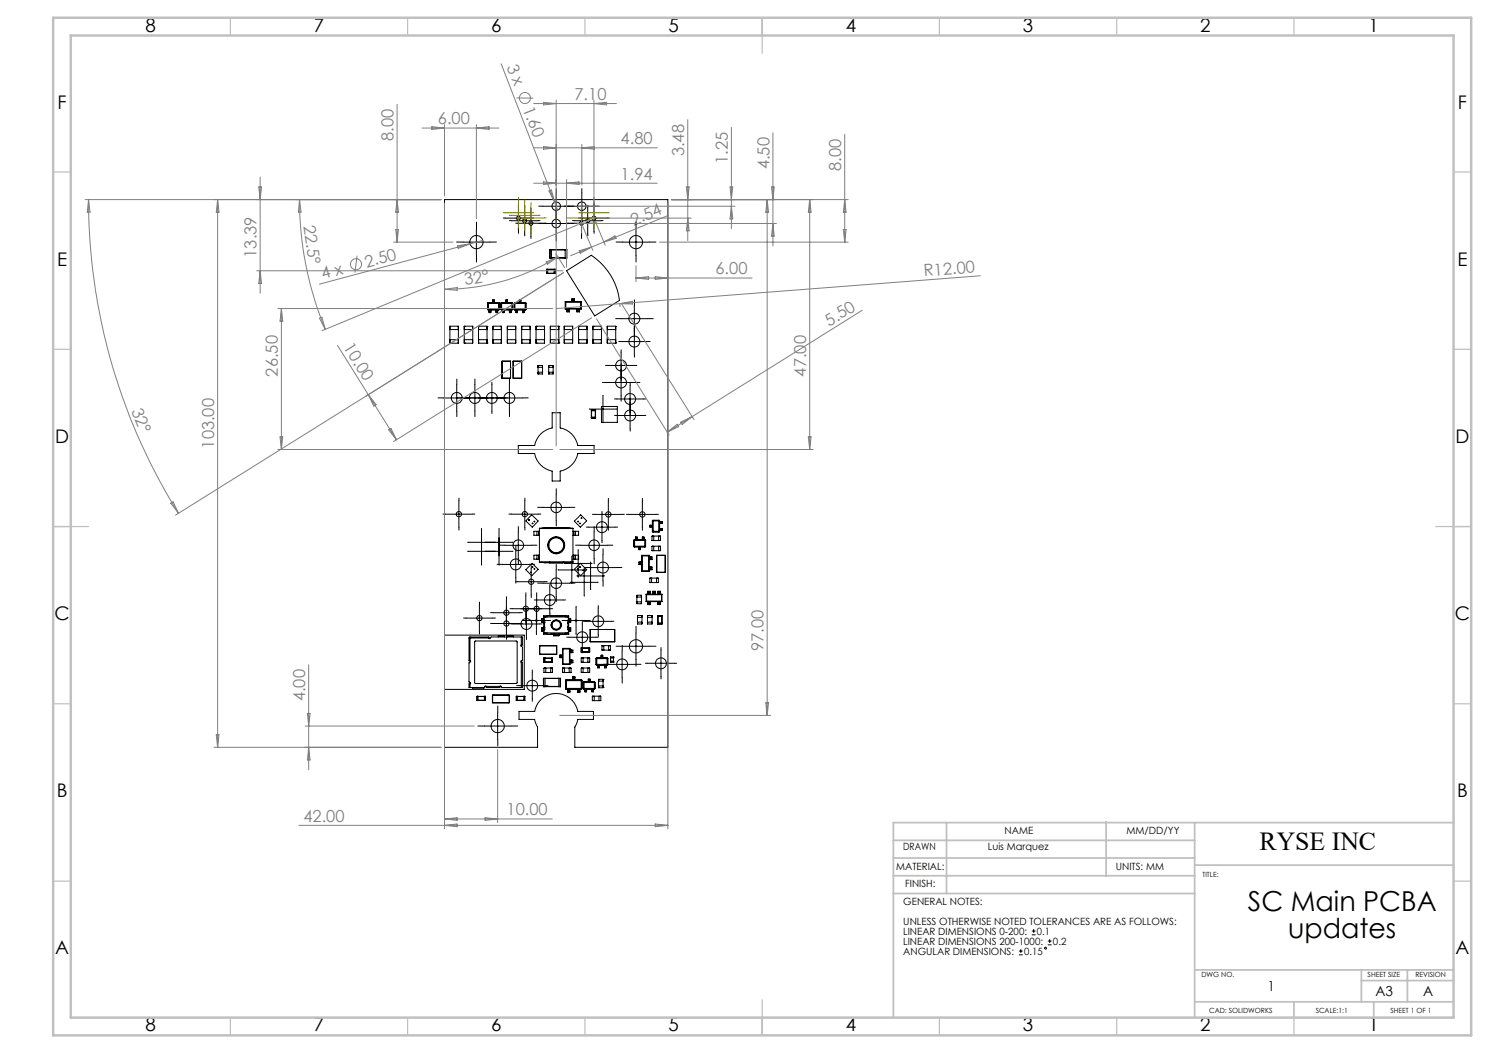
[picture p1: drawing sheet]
<svg xmlns="http://www.w3.org/2000/svg" width="420mm" height="297mm" viewBox="0 0 420 297" stroke-linecap="round" stroke-linejoin="round" font-family="sans-serif">
<g fill="none" stroke="#000" stroke-width=".28">
<path d="M125.4 56.3h63v154.5h-26.3v-5.7l.9-2.2h4.4v-2.2h-4.4a6.2 6.2 0 0 0-6.1-5.1 6.2 6.2 0 0 0-6.1 5.1h-4.4v2.2h4.4l.8 2.2v5.7h-26.2zM146.2 57.8v7.5M148 58.5v7.5M149.8 59.2v7.5M153.1 58.2h14.8M156.9 54.4v12.4M164 59.2v7.5M164.1 54.4v7.5M165.8 58.5v7.5M167.5 57.8v7.5M130.6 68.3h7.5M134.4 64.6v7.4"/>
<path d="M142.5 61.5h7.5M144.3 62.3h7.4M146 63h7.5M153.1 63h7.6M154.2 76h.1M154.2 77.1h.1M154.2 76v1.1M154.2 75.9v.1M154.2 77.1h2.4M154.2 76h2.4M154.2 75.9h2.4M154.5 77.1h.1"/>
<path d="M154.5 75.9v1.2M154.5 77.1h1.8M155.1 70.5h.1M155.1 72.7h.1M155.1 72.7l.1 .1M155.1 70.5v2.2M155.2 70.4l-.1 .1M155.2 70.4v.1M155.2 72.7v.1M155.2 72.8h4.7M155.2 72.7h4.6M155.2 70.5v2.2"/>
<path d="M155.2 70.5h4.6M155.2 70.4h4.7M155.5 70.4v2.4M156.3 77.1h.1M156.3 75.9v1.2M156.6 76h.1M156.6 77.1h.1M156.6 75.9v.1M156.6 76v1.1M159.4 70.4v2.4M159.8 76.4l7-4.4a18 18 0 0 1 7.9 12.7l-7 4.4zM159.8 72.7l.1 .1"/>
<path d="M159.8 70.5v2.2M159.9 70.4l-.1 .1M159.9 70.4v2.4M160.3 63h7.5M162 62.3h7.5M163.8 61.5h7.5M175.6 68.3h7.5M179.4 64.6v7.4M126.9 95.8h2.4v1h-2.4zM126.9 92h2.4v1h-2.4zM126.9 92.1v4.6M129.3 92.1v4.6"/>
<path d="M131 92.1h.1M131 96.7h.1M131 95.8h2.3M131 92h2.3v4.8h-2.3zM131 93h2.3M133.3 96.7h.1M133.3 92.1h.1M135 92.1v4.6M137.4 96.7h.1M137.4 92.1h.1M137.4 93h-2.4v-1h2.4v4.8h-2.4v-1h2.4M137.5 87.2l.2 .2"/>
<path d="M137.5 85.5v1.7M137.5 85.5l.1 .1M137.6 85.6h.1M137.6 87.2h.1M137.6 87.2l.1 .1M137.6 87.2h-.1M137.7 85.4l-.2 .1M137.7 87.4h3M137.7 85.4h3M137.7 85.4h.1M137.7 85.4v.2M137.7 85.4l-.1 .2"/>
<path d="M137.7 87.2v.1M137.7 87.2h3M137.7 85.6v1.6M137.7 87.3h3M137.7 85.6h3M137.7 87.3v.1M138 87.4v.4M138 87.9v.1M138 87.8v.1M138 88v.2l.4-.2M138 87.8h.4M138 87.9h.4"/>
<path d="M138 88h.4M138.4 87.4v.4M138.4 87.9v.1M138.4 87.8v.1M139 84.9v.4M139 84.7v.2M139 84.7h.4M139 84.9h.1M139 85.3v.1M139 84.9h.4M139 85.3h.4M139 96.7h.1"/>
<path d="M139 92.1h.1M139.1 93h2.3v-1h-2.3v4.8h2.3v-1h-2.3M139.4 84.9v.4M139.4 84.7v.2M139.4 84.9h.1M139.4 85.3v.1M139.9 87.4v.4M139.9 87.9v.1M139.9 87.8h.5M139.9 87.9h.5M139.9 88h.5M139.9 88v.2l.5-.2"/>
<path d="M139.9 87.8v.1M140.4 87.4v.4M140.4 87.9v.1M140.4 87.8v.1M140.7 87.2v.1M140.7 87.2h.1M140.7 85.6h.1M140.7 85.4v.2M140.7 85.4l.1 .2M140.7 85.6v1.6M140.7 87.3v.1M140.7 85.4l.1 .1"/>
<path d="M140.7 85.4h.1M140.8 87.2l-.1 .1M140.8 87.2h.1M140.8 87.2l-.1 .2M140.8 85.5v1.7M140.8 85.5v.1M141.3 87.2l.1 .2M141.3 85.5v1.7M141.3 85.5v.1M141.3 85.6h.2M141.3 87.2h.2M141.3 87.2l.2 .1"/>
<path d="M141.3 87.2h.1M141.4 92.1v4.6M141.4 85.4l-.1 .1M141.4 87.4h3M141.4 85.4h3M141.4 85.4h.1M141.5 85.4v.2M141.5 85.4l-.2 .2M141.5 87.2v.1M141.5 87.2h2.9M141.5 87.3h2.9M141.5 85.6h2.9"/>
<path d="M141.5 85.6v1.6M141.5 87.3l-.1 .1M141.7 87.4v.4M141.7 87.9v.1M141.7 87.8h.5M141.7 87.9h.5M141.7 88h.5M141.7 88v.2l.5-.2M141.7 87.8v.1M142.2 87.4v.4M142.2 87.9v.1M142.2 87.8v.1"/>
<path d="M142.7 84.9v.4M142.7 84.7v.2M142.7 84.7h.5M142.7 84.9h.5M142.7 85.3h.5M142.7 84.9h.1M142.7 85.3v.1M143.1 92.1v4.6M143.2 84.9v.4M143.2 84.7v.2M143.2 84.9h.1M143.2 85.3v.1"/>
<path d="M143.7 87.4v.4M143.7 87.9v.1M143.7 87.8v.1M143.7 88v.2l.4-.2M143.7 87.8h.4M143.7 87.9h.4M143.7 88h.4M144.1 87.4v.4M144.1 87.9v.1M144.1 87.8v.1M144.4 87.2v.1M144.4 87.2h.1"/>
<path d="M144.4 85.6h.1M144.4 85.4v.2M144.4 85.4l.1 .2M144.4 85.6v1.6M144.4 87.3v.1M144.4 85.4l.2 .1M144.4 85.4h.1M144.5 87.2l-.1 .1M144.5 85.6v1.6M144.5 87.2h.1M144.6 87.2l-.2 .2M144.6 85.5l-.1 .1"/>
<path d="M144.6 85.5v1.7M145 87.2l.2 .2M145 85.5l.1 .1M145 85.5v1.7M145.1 85.6h.1M145.1 87.2h.1M145.1 87.2l.1 .1M145.1 85.6v1.6M145.1 87.2h-.1M145.2 85.4l-.2 .1M145.2 87.4h3M145.2 85.4h3"/>
<path d="M145.2 85.4h.1M145.2 85.4v.2M145.2 85.4l-.1 .2M145.2 87.2v.1M145.2 87.2h2.9M145.2 87.3h2.9M145.2 85.6h2.9M145.2 85.6v1.6M145.2 87.3v.1M145.5 93h-2.4v-1h2.4v4.8h-2.4v-1h2.4M145.5 96.7h.1M145.5 92.1h.1"/>
<path d="M145.5 87.4v.4M145.5 87.9v.1M145.5 87.8v.1M145.5 88v.2l.4-.2M145.5 87.8h.4M145.5 87.9h.4M145.5 88h.4M145.9 87.4v.4M145.9 87.9v.1M145.9 87.8v.1M146.5 84.9v.4M146.5 84.7v.2"/>
<path d="M146.5 84.9h.4M146.5 84.7h.4M146.5 85.3h.4M146.5 84.9h.1M146.5 85.3v.1M146.9 84.9v.4M146.9 84.7v.2M146.9 84.9h.1M146.9 85.3v.1M147.1 96.7h.1M147.1 92.1h.1M147.2 93h2.3v-1h-2.3v4.8h2.3v-1h-2.3"/>
<path d="M147.4 87.4v.4M147.4 87.9v.1M147.4 87.8h.5M147.4 87.9h.5M147.4 88h.5M147.4 88v.2l.5-.2M147.4 87.8v.1M147.9 87.4v.4M147.9 87.9v.1M147.9 87.8v.1M148.1 87.2h.2M148.1 85.6h.2"/>
<path d="M148.1 87.2v.1M148.1 85.4v.2M148.1 85.4l.2 .2M148.1 85.6v1.6M148.1 87.3l.1 .1M148.2 85.4l.1 .1M148.2 85.4h-.1M148.3 87.2l-.2 .1M148.3 85.6v1.6M148.3 87.2h.1M148.3 87.2l-.1 .2M148.3 85.5v.1"/>
<path d="M148.3 85.5v1.7M149.5 92.1v4.6M151.2 96.7h.1M151.2 92.1h.1M151.2 95.8h2.4M151.2 92h2.4v4.8h-2.4zM151.2 93h2.4M153.6 96.7h.1M153.6 92.1h.1M155.3 92.1v4.6M157.6 92.1h.1M157.6 96.7h.1"/>
<path d="M157.6 93h-2.3v-1h2.3v4.8h-2.3v-1h2.3M159.1 96.7h.1M159.1 92.1h.1M159.2 93h2.3v-1h-2.3v4.8h2.3v-1h-2.3M159.4 85.1v2.1M159.4 85.1l.2 .1M159.4 87.2h4.5M159.4 85.1h4.5M159.6 85.2v1.8M159.6 87l-.2 .2M159.6 87h4.2M159.6 85.2h4.2"/>
<path d="M159.9 87.2v.4M159.9 87.6v.1M159.9 87.7v.3h.7v-.3M159.9 87.2h.7M159.9 87.6h.7M159.9 87.7h.7M159.9 87.2h.1M160.6 87.2v.4M160.6 87.6v.1M160.6 87.2h.1M161.3 84.7v.3M161.3 84.6v.1"/>
<path d="M161.3 84.6v-.4h.7v.4M161.3 85v.1M161.3 85h.7M161.3 84.7h.7M161.3 84.6h.7M161.5 92.1v4.6M162 84.7v.3M162 84.6v.1M162 85v.1M162.7 87.2v.4M162.7 87.6v.1M162.7 87.2h.8"/>
<path d="M162.7 87.2h.1M162.7 87.7v.3h.8v-.3M162.7 87.6h.8M162.7 87.7h.8M163.2 92.1v4.6M163.5 87.2v.4M163.5 87.6v.1M163.5 87.2h.1M163.8 87l.1 .2M163.8 85.2v1.8M163.9 85.1v2.1M163.9 85.1l-.1 .1"/>
<path d="M165.6 93h-2.4v-1h2.4v4.8h-2.4v-1h2.4M165.6 96.7h.1M165.6 92.1h.1M167.3 96.7h.1M167.3 92.1h.1M167.3 93h2.3v-1h-2.3v4.8h2.3v-1h-2.3M169.6 92.1v4.6M171.3 96.7h.1M171.3 92.1h.1M171.3 95.8h2.4M171.3 92h2.4v4.8h-2.4zM171.3 93h2.4"/>
<path d="M173.7 92.1h.1M173.7 96.7h.1M175.2 89.9h7.5M175.2 99.3v12.4M175.2 96.3h7.5M178.9 86.1v14M125.1 112.3h22.3M128.8 108.5v7.5M133.9 108.5v7.5M138.7 108.5v7.5M141.6 101.9h2.4v4.8h-2.4zM143.7 108.5v7.5"/>
<path d="M144.7 101.9h2.4v4.8h-2.4zM151.8 103.1h.1M151.8 105.4h.1M151.8 103.1h1.2v2.4h-1.2zM151.8 103.6h1.2M151.8 105h1.2M153 103.1h.1M153 105.4h.1M154.8 105.4h.1M154.8 103.1h.1M154.8 103.6h1.2v-.5h-1.2v2.4h1.2v-.5h-1.2M156 103.1v2.3"/>
<path d="M166.3 115.4h7.5M166.8 115.6h.1M166.8 115.8h1.2M166.8 117.9h.1M166.8 117.6h1.2M166.8 115.6v2.3M166.8 115.5v.1M166.8 115.5l1.2 .1M166.8 115.6h1.2M166.8 117.9h1.2M167.9 115.8v1.8M168 115.6h.1"/>
<path d="M168 115.8h.1M168 117.9h.1M168 117.6h.1M168 115.6v2.3M169.7 114.6h4.4v4.5h-4.4zM170.1 111.7v7.4M171.4 103.1h7.5M171.4 107.9h7.5M174 117.2h7.5M174 112.5h7.5M177.7 108.8v12.1M146.2 125.7h4.6a6.1 6.1 0 0 1 5-5v-4.3h2.2v4.3a6.2 6.2 0 0 1 5 5h4.6v2.2h-4.6a6.3 6.3 0 0 1-5 5v2.8h-2.2v-2.8a6.2 6.2 0 0 1-5-5h-4.6z"/>
<path d="M156.9 139.3v7.6M125.7 145h7.5M129.4 141.2v7.6M132 153h12.5M132 155.5h12.5M135.8 149.2v10.1M140.8 149.2v10.1M141.7 159.2h7.5M142.5 153.8h7.4M144.3 145h7.5M145.5 155.4v7.5M146.2 150v7.5"/>
<path d="M148 141.2v7.6M149.2 146.6l.1 .2zM150 145.2l1.8 1.8-1.7 1.7-1.8-1.8zM150.1 147.6h.2zM150.1 158.9l1.7 1.7-1.8 1.8-1.7-1.7zM150.1 159.9h.2zM150.6 147.1h.2zM151.4 151h.5M151.4 149.9h.5M151.4 156.6h.5M151.4 157.7h.5M151.4 156.6h-.8v1.1h.8"/>
<path d="M151.4 149.9h-.8v1.1h.8M151.4 149.9v1.1M151.4 156.6v1.1M151.9 156.6h.3M151.9 157.7h.3M151.9 151h.3M151.9 149.9v1.1M151.9 156.6v1.1M151.9 149.9h.3M152.2 149.1h9.4M152.2 158.5h9.4M152.2 149.1v9.4"/>
<path d="M152.8 158.6l.9 .1 7.3-.1M152.8 149l.9-.2 7.3 .2M153.1 143.1h7.6M154.6 153.8a2.26 2.26 0 0 1 2.3-2.3 2.26 2.26 0 0 1 2.2 2.3M154.6 153.8h.2M154.6 153.8a2.26 2.26 0 0 0 2.3 2.2 2.26 2.26 0 0 0 2.2-2.2M154.8 153.8a2.1 2.1 0 0 1 2.1-2.1 2.1 2.1 0 0 1 2.1 2.1M154.8 153.8a2.1 2.1 0 0 0 2.1 2.1 2.1 2.1 0 0 0 2.1-2.1M154.9 149h.1M154.9 158.6h.1M155 148.8v.2M155 158.6v.1"/>
<path d="M158.8 148.8v.2M158.8 158.6v.1M158.8 149h.1M158.8 158.6h.1M159 153.8h.1M159.3 158.9h7.5M161.3 157v7.5M161.6 149.1v9.4M161.6 156.6h.3M161.6 157.7h.3M161.6 151h.3M161.6 149.9h.3"/>
<path d="M161.9 156.6h.4M161.9 157.7h.4M161.9 149.9h.4M161.9 151h.4M161.9 149.9v1.1M161.9 156.6v1.1M162.3 149.9h.9v1.1h-.9M162.3 156.6h.9v1.1h-.9M162.3 149.9v1.1M162.3 156.6v1.1M162.9 147.1h.3zM163.1 155.2v7.5"/>
<path d="M163.5 159.9h.2zM163.5 147.6h.2zM163.7 158.9l1.8 1.8-1.7 1.7-1.8-1.8zM163.8 145.2l1.7 1.7-1.8 1.8-1.7-1.7zM163.8 153.8h7.5M163.9 146.2h.2zM166.1 148.7h7.4M166.6 158.7v7.5M167.6 150v7.5M167.9 145.1h7.4M169.8 145v7.4M170.1 156.3v7.5"/>
<path d="M171.6 141.4v7.4M177.4 145.1h7.5M178.8 154.1l.1 .2M178.8 152.4h.1M178.8 152.4v1.7M178.8 152.4h.2M178.8 154.1h.2M178.8 154.1l.2 .1M178.8 154.1h.1M178.9 152.2l-.1 .2M178.9 154.3h3M178.9 152.2l.1 .1"/>
<path d="M179 152.3l-.2 .1M179 152.3v.1M179 154.1v.1M179 152.4h2.9M179 154.1h2.9M179 152.4v1.7M179 152.3h2.9M179 154.2h2.9M179 154.2l-.1 .1M179.2 151.8v.4M179.2 151.6v.1M179.2 151.6v-.2l.5 .2"/>
<path d="M179.2 151.8h.5M179.2 152.2h.5M179.2 151.7h.5M179.2 151.6h.5M179.2 151.7v.1M179.2 152.2h-.3M179.7 151.8v.4M179.7 151.6v.1M179.7 151.7v.1M179.7 152.2h1.5M180.2 154.2v.5M180.2 154.8v.1"/>
<path d="M180.2 154.9v.1l.5-.1M180.2 154.7v.1M180.2 154.7h.5M180.2 154.8h.5M180.2 154.9h.5M180.5 159.2h.2M180.5 158.5h.2M180.5 158.5h-.3v.7h.3M180.5 158.5v.7M180.7 159.2h.2M180.7 158.5h.2M180.7 154.2v.5"/>
<path d="M180.7 154.8v.1M180.7 154.7v.1M180.7 158.5v.7M180.9 158.5v.7M180.9 158.5h.1M180.9 159.2h.1M181 156.6h2.1M181 156.6v4.5M181 156.6l.2 .2M181.2 156.8v4.2M181.2 156.8h1.8M181.2 141.4v7.4"/>
<path d="M181.2 151.8v.4M181.2 151.6v.1M181.2 151.6v-.2l.4 .2M181.2 151.7v.1M181.2 151.8h.4M181.2 152.2h.4M181.2 151.7h.4M181.2 151.6h.4M181.6 151.8v.4M181.6 151.6v.1M181.6 151.7v.1M181.6 152.2h.3"/>
<path d="M181.9 154.1h.1M181.9 152.4h.1M181.9 154.1v.1M181.9 152.3v.1M181.9 152.3l.1 .1M181.9 152.4v1.7M181.9 154.2v.1M181.9 152.2l.2 .2M181.9 152.2v.1M182 154.1l-.1 .1M182 152.4v1.7M182 154.1h.1"/>
<path d="M182.1 154.1l-.2 .2M182.1 152.4h-.1M182.1 152.4v1.7M183 156.8v4.2M183.1 156.6v4.5M183.1 156.6l-.1 .2M183.1 157.8h.1M183.1 157.1h.1M183.1 159.9h.1M183.2 157.8h.3M183.2 157.1h.3M183.2 159.9h.3"/>
<path d="M183.2 157.1v.7M183.2 159.9v.8M183.4 148.2h.1M183.4 148.6h.1M183.4 148.2v.4M183.4 148.2h-.2l.2 .4M183.5 157.8h.2M183.5 157.1h.2M183.5 159.9h.2M183.5 157.1v.7M183.5 159.9v.8M183.5 148.2v.4"/>
<path d="M183.5 148.2h.1M183.5 148.6h.1M183.6 148.2h.4M183.6 148.6h.4M183.6 148.2v.4M183.7 157.1h.2v.7h-.2M183.7 159.9h.2v.8h-.2M183.7 157.1v.7M183.7 159.9v.8M184 151.2h2.2M184 155.3h2.2M184 152.4v.1"/>
<path d="M184 154.1h.1M184 149.9l.2 .1M184 146.9v3M184 146.9h.1M184.1 149.9h.1M184.1 149.9l.1 .1M184.1 146.9h.1M184.1 146.9v3M184.1 149.9h-.1M184.2 146.8l-.2 .1M184.2 146.8h.1M184.2 150h1.7"/>
<path d="M184.2 146.8h1.7M184.2 146.8v.1M184.2 149.9v.1M184.2 146.8l-.1 .1M184.2 149.9h1.6M184.2 146.9h1.6M184.2 146.8h1.6M184.2 150h1.6M184.2 146.9v3M184.2 150h.1M184.4 152.4v-1.2h-.5v1.2h2.4v-1.2h-.5v1.2M184.4 154.1v1.2h-.5v-1.2h2.4v1.2h-.5v-1.2"/>
<path d="M185.2 156.6h2.4v4.8h-2.4zM185.8 146.8v.1M185.8 146.8l.2 .1M185.8 146.9h.2M185.8 149.9v.1M185.8 149.9h.2M185.8 146.9v3M185.8 150h.1M185.9 146.8l.2 .1M185.9 146.8h-.1M186 149.9l-.2 .1M186 146.9v3"/>
<path d="M186 149.9h.1M186.1 149.9l-.2 .1M186.1 146.9v.3M186.1 146.9h-.1M186.1 149.2h.4M186.1 149.6h.4M186.1 147.6h.4M186.1 147.2h.4M186.1 147.2v.4M186.1 149.2v.4M186.1 147.6v1.6M186.1 149.6v.3"/>
<path d="M186.2 152.4v.1M186.2 154.1h.1M186.5 149.2h.1M186.5 149.6h.1M186.5 147.2v.4M186.5 149.2v.4M186.5 147.6h.1M186.5 147.2h.1M186.5 149.2h.2M186.5 149.6h.2M186.5 147.6h.2M186.5 147.2h.2"/>
<path d="M186.7 147.2v.4M186.7 149.2v.4M186.7 149.2h.1l-.1 .4M186.7 147.2h.1l-.1 .4M125.4 179.1h22.5v15.3h-22.5M131.5 174.3h7.5M132.3 179.9v6.4h.3M132.3 179.9h.3M132.5 179.7l.1 .2M132.5 179.7h5.4v.2M132.6 179.9h.1M132.6 179.9v6.4"/>
<path d="M132.6 179.9h5.3M135.2 170.6v7.5M139.1 172.8h7.5M139.1 175.9h7.5M140.5 179.7v-.3h1.7v.3M142.8 169.1v10.5M143.1 179.7v-.3h1.7v.3M144.6 171.7h10.5M144.7 176h7.5M146.1 164.1h7.5M147 179.7h-8.5l-.4 .5-.2-.3M147 179.7h.4v2.2h-.4"/>
<path d="M147 179.7v2.2M147.5 175h7.5M148.3 168v7.5M148.5 172.3v7.4M149.7 161.4h.2zM149.8 160.3v7.5M150.6 160.5h.2zM151.3 171.3v7.4M151.3 169.2h7.5M151.4 168v7.5M153 174.6v.9M153 177.1v.9"/>
<path d="M153.1 164.5h7.6M153.3 174.6h.1M153.3 175.5h.1M153.3 178h.1M153.3 177.1h.1M153.3 174.6h-.5v.9h.5M153.3 174.6v.9M153.3 177.1v.9M153.3 177.1h-.5v.9h.5M153.4 173.7h7v5.2h-7zM153.4 178.7h.9M153.4 176.9h.3"/>
<path d="M153.4 173.9h.9M153.6 175.7l.1 1.9h-.3v.8l.3 .1M153.7 178.5l.6 .1v.3M153.7 174v.2h-.3l.3 1.5-.3-.1M153.7 174h6.4M153.7 178.5h6.4M154.3 173.7v.3h-.6M154.3 178.9h.1M154.3 173.7h.1M155.1 165.5v7.5M155.2 178.9h.1M155.2 173.7h.1"/>
<path d="M155.4 176.3a1.45 1.45 0 0 0 1.5 1.4 1.45 1.45 0 0 0 1.4-1.4M155.4 176.3a1.45 1.45 0 0 1 1.5-1.5 1.45 1.45 0 0 1 1.4 1.5M155.4 176.3h.1M155.5 176.3a1.34 1.34 0 0 1 1.4-1.4 1.34 1.34 0 0 1 1.3 1.4M155.5 176.3h.2M155.5 176.3a1.34 1.34 0 0 0 1.4 1.3 1.34 1.34 0 0 0 1.3-1.3M155.7 176.3a1.2 1.2 0 0 1 1.2-1.2 1.2 1.2 0 0 1 1.2 1.2M155.7 176.3a1.2 1.2 0 0 0 1.2 1.2 1.2 1.2 0 0 0 1.2-1.2M156.1 178.9h.1M156.1 179.1h.1M156.1 179.2v.1l1.5-.1M156.1 179.1h1.5"/>
<path d="M156.1 178.9v.3M156.1 179.2h1.5M156.9 160.7v7.5M157.6 160.8h7.4M157.6 178.9h.1M157.6 179.1h.1M157.6 178.9v.3M158.1 176.3h.1M158.2 176.3h.1M158.6 178.9h.1M158.6 173.7h.1M158.7 175h7.5"/>
<path d="M159.4 173.7v.3h.7M159.4 178.9h.1M159.4 173.7h.1M159.4 178.7h1M159.4 173.9h1M160.1 178.5l-.7 .1v.3M160.1 174l.2 .2-.2 1.5 .3-.1M160.1 176.9h.3M160.2 175.7l-.1 1.9h.2v.8l-.2 .1M160.4 174.6h.1M160.4 175.5h.1M160.4 177.1h.1"/>
<path d="M160.4 178h.1M160.4 174.6h.6v.9h-.6M160.4 177.1h.6v.9h-.6M160.5 179.7h7.5M160.8 174.6v.9M160.8 177.1v.9M161 164.2h7.5M162.5 171.3v7.4M162.8 162.5h7.6M162.9 160.5h.3zM164.3 176v7.9M164.4 160.9h.2z"/>
<path d="M164.8 160.5v7.5M165 175.3h7.5M166.3 160.1h7.5M166.5 177.5h6.9v3.5h-6.9zM168.7 171.5v7.5M179.4 178.5v7.6M179.7 169.8h1.2v.5h-1.2zM179.7 168v2.2M179.7 167.9h1.2v.5h-1.2zM179.8 173.7h.1M179.8 175.9h.1M179.8 174.1h1.2v-.5h-1.2v2.4h1.2v-.5h-1.2"/>
<path d="M180.9 168v2.2M181 161.1h2.1M181 173.7v2.2M181.2 161h1.8M181.2 161l-.2 .1M182.2 167.6l.2 .1M182.2 167.6h4.5M182.2 167.6v2.1M182.2 169.7h4.5M182.4 167.7h4.2M182.4 169.5h4.2M182.4 167.7v1.8"/>
<path d="M182.4 169.5l-.2 .2M182.6 173.7h.1M182.6 175.9h.1M182.7 175.5h1.2M182.7 173.6h1.2v2.4h-1.2zM182.7 174.1h1.2M182.7 169.8v.3M182.7 170.1v.1M182.7 167.2v.3M182.7 167.1v.1M182.7 167.5h.7M182.7 167.2h.7"/>
<path d="M182.7 167.1h.7M182.7 167.1v-.3h.7v.3M182.7 169.8h.7M182.7 170.1h.7M182.7 170.2h.7M182.7 170.2v.3h.7v-.3M182.7 167.5v.1M182.7 169.7v.1M183 161l.1 .1M183.1 160.7h.1M183.2 160.7h.3M183.4 163.1h2.2"/>
<path d="M183.4 164.3h.1M183.4 169.8v.3M183.4 170.1v.1M183.4 167.2v.3M183.4 167.1v.1M183.4 167.5v.1M183.4 169.7v.1M183.5 160.7h.2M183.8 164.3v-1.2h-.5v1.2h2.4v-1.2h-.5v1.2M183.9 173.7h.1M183.9 175.9h.1M184.1 167.2v.3"/>
<path d="M184.1 167.1v.1M184.1 167.1v-.3h.8v.3M184.1 167.5v.1M184.1 167.5h.8M184.1 167.2h.8M184.1 167.1h.8M184.9 167.2v.3M184.9 167.1v.1M184.9 167.5v.1M185.5 176h.1M185.5 175.7h.1M185.5 173.6h.1"/>
<path d="M185.5 173.9h.1M185.6 173.6h.1M185.5 173.6v2.4M185.6 169.8v.3M185.6 170.1v.1M185.6 167.2v.3M185.6 167.1v.1M185.6 175.7h1.1M185.6 176h.1M185.6 173.9h1.1M185.6 167.5h.7M185.6 167.2h.7"/>
<path d="M185.6 167.1h.7M185.6 167.1v-.3h.7v.3M185.6 169.8h.7M185.6 167.5v.1M185.6 169.7v.1M185.6 170.2v.3h.7v-.3M185.6 170.1h.7M185.6 170.2h.7M185.6 176h1.1M185.6 173.6h1.1M185.6 164.3h.1M185.6 173.9v1.8"/>
<path d="M186.3 169.8v.3M186.3 170.1v.1M186.3 167.2v.3M186.3 167.1v.1M186.3 167.5v.1M186.3 169.7v.1M186.6 167.7v1.8M186.6 169.5l.1 .2M186.7 176h.1M186.7 173.6h.1M186.7 173.6v2.4M186.7 167.6l-.1 .1"/>
<path d="M186.7 167.6v2.1M132.6 186.3a.26 .26 0 0 1 .1 .4 .26 .26 0 0 1-.3 .1l-.1 5.5 .5 .3-.2 .3M132.6 192.9h-.3v1h.3M132.6 193.9h3.9M132.6 192.9v1M133.3 193.9v.2h3.2v-.2M134 180.8l11.8 .1v11.8h-11.9zM134.5 197.6h.1M134.5 196.4h.1M134.5 196.4v1.2M134.6 197.6h.1M134.6 196.4h-.1"/>
<path d="M134.6 196.4h.1M134.6 196.4h2.3M134.6 197.6h2.3M134.6 196.4v1.2M134.8 196.4v1.2h-.2M134.8 196.4h.1M134.8 196.5h1.8M136.6 196.4v1.2h.3M136.6 196.4h.1M136.9 197.6h.1M136.9 196.4h.1M136.9 196.4v1.2"/>
<path d="M137.2 193.6l-.3-.2-.4 .5M137.2 193.6v.3h3.8v-.3M137.2 193.6h3.8M139 196.1h4.6v2.1h-4.6zM139 196h4.6l.1 2.2-4.7 .1zM141 193.6l.3-.1 .3 .4h5.4M145.6 197.6h.1M145.7 197.6h.1M145.7 196.4l-.1 1.2M145.7 196.4h.1M145.7 196.4h2.3M145.7 197.6h2.3"/>
<path d="M145.7 196.4v1.2M145.9 196.4v1.2h-.2M145.9 196.4h.1M145.9 196.5h1.8M146.4 193.4h7.5M147 181.9l-.1 .3 .5 .3v3.7l-.5 .4 .1 .2M147 186.8h.4v7.1h-.4M147 186.8v7.1M147.7 196.4h.1M147.7 196.4v1.2h.3M148 197.6h.1M148 196.4h.1"/>
<path d="M148 196.4v1.2M150.1 189.6v7.5M152.2 182.1h4.8v2.4h-4.8zM153.3 191.4h.1M153.3 193.6h.1M153.3 193.6l.1 .1M153.3 191.4v2.2M153.4 191.3l-.1 .1M153.4 191.3v.1M153.4 193.6v.1M153.4 191.4v2.2M153.4 193.6h4.6"/>
<path d="M153.4 191.4h4.6M153.4 191.3h4.7M153.4 186.8h.1M153.4 185.6v1.2M153.5 185.6h-.1M153.5 186.8h.1M153.5 185.6h2.3M153.5 186.8h2.3M153.5 189.6h2.3M153.5 188.4v.1M153.7 191.3v2.4h-.3M153.7 185.6v1.2h-.2"/>
<path d="M153.7 185.6h.1M153.7 193.7h3.9M153.7 185.7h1.8M154 188.5v1.1h-.6v-1.1h2.4v1.1h-.5v-1.1M155.5 185.6h.1M155.5 185.6v1.2h.3M155.8 188.4v.1M155.8 185.6h.1M155.8 185.6v1.2M155.8 186.8h.1M157.6 191.3v2.4h.5M158 193.6l.1 .1"/>
<path d="M158 191.4v2.2M158.1 191.3l-.1 .1M158.1 191.3v2.4M158.2 184.8h.1M158.2 185.5h.1M158.2 184.8h-.4v.7h.4M158.2 184.8v.7M158.3 184.8h.3M158.3 185.5h.3M158.3 184.8v.7M158.6 184.8v.7M158.6 184.8h.1"/>
<path d="M158.6 185.5h.1M158.7 182.9v4.5M158.7 182.9l.1 .2M158.7 182.9h2.1M158.7 187.4h2.1M158.8 189.6h2.2M158.8 188.4v.1M158.8 187.3l-.1 .1M158.8 183.1v4.2M158.8 183.1h1.8M158.8 187.3h1.8M159.2 188.5v1.1h-.5v-1.1h2.4v1.1h-.6v-1.1"/>
<path d="M159.5 194.2l.2 .2M159.5 191.9l.1 .1M159.5 191.9v2.3M159.6 192h.1M159.6 194.2h.1M159.6 194.2l.1 .1M159.6 192v2.2M159.6 194.2h-.1M159.7 191.8l-.2 .1M159.7 194.4l.4 .1M159.7 191.8h.1M159.7 191.8v.2"/>
<path d="M159.7 191.8l-.1 .2M159.7 194.2v.1M159.7 192v2.2M159.7 194.2h4.2M159.7 194.3h4.2M159.7 192h4.2M159.7 191.8h4.2M159.7 194.3v.1M160.1 194.5v.3M160.1 195v.2M160.1 194.8v.2M160.1 195.2v.1h.6v-.1"/>
<path d="M160.1 194.8h.6M160.1 194.5h.6M160.1 195h.6M160.1 195.2h.6M160.6 187.3l.2 .1M160.6 183.1v4.2M160.7 194.5v.3M160.7 195v.2M160.7 194.5h2.2M160.7 194.8v.2M160.8 182.9v4.5M160.8 182.9l-.2 .2"/>
<path d="M160.8 184.1h.1M160.8 183.4h.1M160.8 186.2h.1M160.8 186.9h.1M160.8 183.4h.3M160.8 184.1h.3M160.8 186.2h.3M160.8 186.9h.3M160.8 183.4v.7M160.8 186.2v.7M161 188.4v.1M161.1 183.4h.2"/>
<path d="M161.1 184.1h.2M161.1 186.2h.2M161.1 186.9h.2M161.1 183.4v.7M161.1 186.2v.7M161.3 183.4h.3v.7h-.3M161.3 183.4v.7M161.3 186.2v.7M161.3 186.2h.3v.7h-.3M161.5 191.3v.4M161.5 191v.1M161.5 191v-.2h.6v.2"/>
<path d="M161.5 191.1v.2M161.5 191.7l-1.8 .1M161.5 191.7h.6M161.5 191.3h.6M161.5 191.1h.6M161.5 191h.6M162.1 191.3v.4M162.1 191v.1M162.1 191.1v.2M162.1 191.7l1.9 .1M162.9 194.5v.3M162.9 195v.2"/>
<path d="M162.9 194.8h.6M162.9 194.5h.6M162.9 195h.6M162.9 195.2h.6M162.9 195.2v.1h.6v-.1M162.9 194.8v.2M163.5 194.5v.3M163.5 195v.2M163.5 194.8v.2M163.9 183.9h.1M163.9 182.8h.1M163.9 194.2v.1"/>
<path d="M163.9 194.2h.2M163.9 192h.2M163.9 191.8v.2M163.9 191.8l.2 .2M163.9 182.8v1.1M163.9 192v2.2M163.9 194.3l.1 .1M164 182.7v.1M164 182.7l.3 .1M164 182.7l-.1 .1M164 183.9h2.3M164 182.8h2.3"/>
<path d="M164 191.8l.1 .1M164 185.6h2.3M164 186.8h.1M164 188.4v.1M164 189.6h2.3M164 194.4l-.5 .1M164 191.8h-.1M164.1 194.2l-.2 .1M164.1 192v2.2M164.1 194.2h.1M164.1 194.2l-.1 .2M164.1 191.9v.1"/>
<path d="M164.1 191.9v2.3M164.3 183.9h.1M164.3 183.9h1.8M164.5 186.8v-1.2h-.6v1.2h2.4v-1.2h-.5v1.2M164.5 188.5v1.1h-.6v-1.1h2.4v1.1h-.5v-1.1M164.5 194.2l.2 .1M164.5 192.5h.1M164.5 192.5v1.7M164.6 192.5h.1M164.6 194.2h.1M164.6 194.2l.1 .1M164.6 192.5v1.7"/>
<path d="M164.6 194.2h-.1M164.7 192.3l-.2 .2M164.7 194.3l.3 .1M164.7 192.3v.1M164.7 192.4v.1M164.7 192.4l-.1 .1M164.7 194.2v.1M164.7 194.2h2.9M164.7 194.3h2.9M164.7 192.5v1.7M164.7 192.5h2.9M164.7 192.4h2.9"/>
<path d="M164.7 194.3h.1M165 194.4v.4M165 194.9v.1M165 194.9h.5M165 195h.5M165 195v.2l.5-.2M165 194.8h.5M165 194.4h.5M165 194.8v.1M165.5 194.4v.4M165.5 194.9v.1M165.5 194.4h1.4"/>
<path d="M165.5 194.8v.1M165.9 191.9v.4M165.9 191.7v.1M165.9 191.7h.5M165.9 191.8h.5M165.9 192.3h.5M165.9 191.9h.5M165.9 191.7v-.2l.5 .2M165.9 191.8v.1M165.9 192.3h-1.2M166.1 183.9h.1M166.3 186.8h.1"/>
<path d="M166.3 188.4v.1M166.3 182.8h.1M166.3 182.7v.1M166.3 183.9h.1M166.3 182.7h-.2v1.2M166.3 182.8v1.1M166.4 191.9v.4M166.4 191.7v.1M166.4 191.8v.1M166.4 192.3h1.3M166.9 194.4v.4M166.9 194.9v.1"/>
<path d="M166.9 195v.2l.5-.2M166.9 194.9h.5M166.9 195h.5M166.9 194.8h.5M166.9 194.4h.5M166.9 194.8v.1M167.1 196.4h2.3M167.1 197.6h.1M167.4 194.4v.4M167.4 194.9v.1M167.4 194.8v.1M167.6 197.6v-1.2h-.5v1.2h2.4v-1.2h-.6v1.2"/>
<path d="M167.6 194.2v.1M167.6 194.2h.2M167.6 192.5h.2M167.6 192.4v.1M167.6 192.4l.2 .1M167.6 194.3h.1M167.6 192.5v1.7M167.7 192.3l.2 .2M167.7 194.3l-.3 .1M167.7 192.3l-.1 .1M167.8 194.2l-.2 .1M167.8 192.5v1.7"/>
<path d="M167.8 194.2h.1M167.9 194.2l-.2 .1M167.9 192.5h-.1M167.9 192.5v1.7M168.1 187.5l.2 .1M168.1 185.7l.1 .1M168.1 185.7v1.8M168.2 185.8h.1M168.2 187.4h.1M168.2 187.4l.1 .2M168.2 185.8v1.6M168.2 187.4l-.1 .1"/>
<path d="M168.3 185.6l-.2 .1M168.3 185.6h3M168.3 187.6h3M168.3 185.6h.1M168.3 185.6v.2M168.3 185.6l-.1 .2M168.3 187.4v.2M168.3 187.4h2.9M168.3 185.6h2.9M168.3 185.8v1.6M168.3 185.8h2.9M168.3 187.6h.1"/>
<path d="M168.6 187.6v.4M168.6 188.1v.2M168.6 188h.5M168.6 187.6h.5M168.6 187.6h.1M168.6 188v.1M168.6 188.3h.5M168.6 188.1h.5M168.9 191.7v2.2M169.1 187.6v.4M169.1 188.1v.2M169.1 187.6h.1"/>
<path d="M169.1 188v.1M169.4 197.6h.1M169.6 185.2v.4M169.6 184.9v.2M169.6 184.9v-.1l.4 .1M169.6 185.1v.1M169.6 185.2h.4M169.6 185.1h.4M169.6 184.9h.4M169.9 182.1h2.2M169.9 183.3v.1M170 185.2v.4"/>
<path d="M170 184.9v.2M170 185.1v.1M170.1 191.7h.1M170.1 193.9h.1M170.1 192.1h-1.2v-.5h1.2v2.4h-1.2v-.5h1.2M170.3 183.3v-1.2h-.5v1.2h2.4v-1.2h-.5v1.2M170.5 187.6v.4M170.5 188.1v.2M170.5 188h.5M170.5 187.6h.5M170.5 188.1h.5M170.5 188.3h.5"/>
<path d="M170.5 187.6h.1M170.5 188v.1M171 187.6v.4M171 188.1v.2M171 187.6h.1M171 188v.1M171.2 187.4v.2M171.2 187.4h.2M171.2 185.8h.2M171.2 185.6v.2M171.2 185.6l.2 .2M171.2 185.8v1.6"/>
<path d="M171.2 187.6h.1M171.3 185.6l.2 .1M171.3 185.6h-.1M171.4 187.4l-.2 .2M171.4 185.8v1.6M171.4 187.4l.1 .1M171.5 187.5l-.2 .1M171.5 185.7l-.1 .1M171.5 185.7v1.8M171.7 187.4h7.5M172.1 183.3v.1M172.3 185.4v1.3"/>
<path d="M173 186.7h.1M173 185.4h.1M173 185.6h-.7v-.3h.7v1.5h-.7v-.3h.7M175.5 183.7v7.4M175.6 182.3h7.5M182.7 187.1h7.5M186.4 183.3v7.5M136.6 204.8h7.5M140.4 201v7.5M287.4 269.3h1.1M287.4 268.2h1.1M287.9 267.7v1.1"/>
<path d="M291 263.7h1.1M291 262.6h1.1M291.6 262.1v1M295.6 266.5h1M295.6 265.4h1M296.1 264.9v1.1"/>
<circle cx="156.9" cy="58.2" r="1.2"/>
<circle cx="164.1" cy="58.2" r="1.2"/>
<circle cx="134.4" cy="68.3" r="1.88"/>
<circle cx="146.2" cy="61.5" r=".56"/>
<circle cx="148" cy="62.3" r=".57"/>
<circle cx="149.8" cy="63" r=".56"/>
<circle cx="156.9" cy="63" r="1.2"/>
<circle cx="164" cy="63" r=".56"/>
<circle cx="165.8" cy="62.3" r=".57"/>
<circle cx="167.5" cy="61.5" r=".56"/>
<circle cx="179.4" cy="68.3" r="1.88"/>
<circle cx="178.9" cy="96.4" r="1.55"/>
<circle cx="178.9" cy="89.9" r="1.55"/>
<circle cx="128.8" cy="112.2" r="1.56"/>
<circle cx="134" cy="112.2" r="1.55"/>
<circle cx="138.7" cy="112.2" r="1.55"/>
<circle cx="143.7" cy="112.2" r="1.56"/>
<circle cx="170.1" cy="115.4" r=".12"/>
<circle cx="175.2" cy="103.1" r="1.55"/>
<circle cx="175.2" cy="107.9" r="1.55"/>
<circle cx="177.7" cy="112.5" r="1.55"/>
<circle cx="177.7" cy="117.2" r="1.55"/>
<circle cx="129.4" cy="145" r=".75"/>
<circle cx="145.5" cy="159.2" r="1.55"/>
<circle cx="146.2" cy="153.8" r="1.5"/>
<circle cx="148" cy="145" r=".75"/>
<circle cx="156.9" cy="153.8" r="2.41"/>
<circle cx="156.9" cy="143.1" r="1.5"/>
<circle cx="167.6" cy="153.8" r="1.5"/>
<circle cx="169.8" cy="148.7" r="1.55"/>
<circle cx="171.6" cy="145.1" r=".75"/>
<circle cx="181.2" cy="145.1" r=".75"/>
<circle cx="135.2" cy="174.4" r=".74"/>
<circle cx="142.8" cy="175.9" r=".74"/>
<circle cx="142.8" cy="172.8" r=".75"/>
<circle cx="148.3" cy="171.7" r=".74"/>
<circle cx="148.5" cy="176" r="1.55"/>
<circle cx="149.8" cy="164.1" r=".74"/>
<circle cx="151.3" cy="175" r=".23"/>
<circle cx="151.4" cy="171.7" r=".73"/>
<circle cx="155.1" cy="169.2" r="1.55"/>
<circle cx="156.9" cy="164.5" r="1.5"/>
<circle cx="162.5" cy="175" r=".23"/>
<circle cx="164.2" cy="179.7" r="1.54"/>
<circle cx="168.7" cy="175.2" r="1.55"/>
<circle cx="170.1" cy="160.1" r="1.54"/>
<circle cx="150.1" cy="193.4" r="1.55"/>
<circle cx="175.5" cy="187.4" r="1.54"/>
<circle cx="179.4" cy="182.3" r="1.88"/>
<circle cx="186.4" cy="187.1" r="1.55"/>
<circle cx="140.4" cy="204.8" r="1.88"/>
<circle cx="294.9" cy="267.4" r=".26"/>
</g>
<g fill="none" stroke="#808080" stroke-width=".28">
<path d="M141.4 18l15.1 39M112 29.4v38.9M119 36.1h21.7M121.8 35.7l3.6 .4-3.6 .4zM125.4 35.1v20.2M134.4 35.1v26.6M134.4 36.1l3.5-.4v.8zM145.7 27.6l4.8 .1M150.5 29.2h23.4M153.3 28.9l3.6 .3-3.6 .4zM156.9 28.2v97.6M167.5 28.2v32.3"/>
<path d="M167.5 29.2l3.6-.3v.7zM194 33.8v34.1M206.3 35.9v28.6M218 37.5v31.9M238.3 37.9v30.4M24 56.3h100.4M25 56.3a166.9 166.9 0 0 0 25.3 88.5M25 56.3l.4 3.5-.8 .1zM61.4 56.3l.4 3.6h-.8zM61.4 56.3v154.5M73 52.7h.8l-.4 3.6zM73.4 49.9v32.8"/>
<path d="M84.5 56.3a95.4 95.4 0 0 0 7.3 36.6M84.5 56.3l.4 3.5-.7 .1zM112 56.3l.4 3.6h-.8zM125.4 57.3v176.5M150.5 41.7h34.9M150.5 51.7h34.9M153.3 41.3l3.6 .4-3.6 .4zM153.3 51.3l3.6 .4-3.6 .3zM154.8 53.9l.7-.3 1 3.4zM156.5 57l.8 2.3M159.8 50.7v24.7M159.8 51.7l3.5-.4v.7z"/>
<path d="M162.8 58.2h44.5M164.1 40.7v11.5M164.1 41.7l3.5-.4v.8zM188.4 57.3v176.5M189.4 56.3h49.9M193.6 52.7h.8l-.4 3.6zM205.9 52.7h.8l-.4 3.6zM206.3 58.2l.4 3.5h-.8zM216.4 56.3l.4 3.6h-.8zM216.4 56.3v145.5M217.6 52.7h.8l-.4 3.6zM228.4 56.3v70.5"/>
<path d="M228.4 56.3l.4 3.6h-.8zM238.3 56.3l.4 3.6h-.8zM72.4 76.4h86.4M73.4 76.4l.4 3.5h-.8zM100.7 72.1l-.6 4.8M111 68.3h16.8M111.6 64.7h.8l-.4 3.6zM129 69.3l3.6-.5-3.3 1.3zM132.6 68.8l-42.5 11.3M136.2 67.8l-3.6 1M154.1 73.9l3.2-1.5-2.9 2.1zM156.8 71.6l2.5 3.9"/>
<path d="M157.3 72.4a60.1 60.1 0 0 1-31.9 9.2M159 76.9l-109.5 68.4M162.8 63h56.2M163.1 63.4l-72.3 29.9M163.4 70.7l3.4-1-3.1 1.7zM164.4 63.9l2.8 6.7M167.9 62.4l2.8 6.8M168.6 61.5h26.4M170.3 68.3l-9.4 3.8M170.3 68.3l3.2-1.8 .3 .7zM179.4 74.9v4.5M179.4 78.4h32.7"/>
<path d="M179.4 78.4l3.6-.4v.8zM184.8 78l3.6 .4-3.6 .4zM186 68.3h53.3M188.6 60.7l-18.3 7.6M194 61.5l.4 3.6h-.8zM218 63l.4 3.6h-.8zM237.9 64.7h.8l-.4 3.6zM276.5 77.8l-119.6 9.2M78.4 87h77.5M79.4 87v39.8M79.4 87l.4 3.6h-.8zM90.1 89.7l.7-.2 1 3.4z"/>
<path d="M95.2 97.4l16.6 26.6M125.4 81.6l3.5-.5v.8zM166.9 89.6l-55.9 35M168.3 90l20.4 32.7M174.8 85.7l3.6-.7v.8zM174.8 85.7l.1 .9M175.3 85.6l20.5 32.8M243.2 87.5l-48 30M103.9 111.3l2.2 2.8-.7 .4zM192 119.1l3.2-1.6-2.8 2.2zM195.2 117.5l-7 4.4M78.4 126.8h77.5"/>
<path d="M79 123.2h.8l-.4 3.6zM109.6 121.2l.7-.4 1.5 3.2zM157.9 126.8h71.5M188.2 121.9l2.8-2.2 .5 .6zM228 123.2h.8l-.4 3.6zM48.2 141.9l.6-.4 1.5 3.3zM87.1 187.5v29.6M216 198.2h.8l-.4 3.6zM60.4 210.8h64M61 207.2h.8l-.4 3.6zM86.1 204.8h47.7M86.7 201.2h.8l-.4 3.6z"/>
<path d="M87.1 210.8l.4 3.5h-.8zM140.4 211.4v20.6M157.9 201.8h59.5M84.3 232.8h104.1M125.4 232.8l3.5-.4v.8zM125.4 231l3.5-.4v.8zM125.4 231h30.4M136.8 230.6l3.6 .4-3.6 .4zM184.8 232.4l3.6 .4-3.6 .4z"/>
<circle cx="148.1" cy="27.6" r="1.56"/>
<circle cx="100.4" cy="74.5" r="1.55"/>
</g>
<g fill="none" stroke="#000" stroke-width=".28" stroke-dasharray="15.2 1.3 1.3 1.3">
<path d="M146.2 57.7v-.5M148 58.5v-.6M149.8 59.2v-.6M153.2 58.1h-1.2M156.9 59.3v-1.2M156.9 54.4v-1.2M160.4 58.1h-1.2M160.7 58.1h1.2M164 59.2v-.6M164.1 54.4v-1.2M165.8 58.5v-.6M167.6 57.7v-.5"/>
<path d="M167.9 58.1h1.2M130.7 68.3h-1.9M134.4 64.5v-1.9M134.4 72v1.9M138.2 68.3h1.8M142.5 61.5h-.6M144.3 62.2h-.6M146 63h-.5M146.2 65.2v.6M148 66v.5M149.8 66.7v.6M150 61.5h.6"/>
<path d="M151.8 62.2h.5M153.2 63h-1.2M153.5 63h.6M156.9 66.8v1.2M156.9 61.9v1.2M160.3 63h-.6M160.7 63h1.2M162.1 62.2h-.6M163.8 61.5h-.5M164 66.7v.6M164.1 61.9v1.2M165.8 66v.5"/>
<path d="M167.6 65.2v.6M167.8 63h.6M169.6 62.2h.5M171.3 61.5h.6M175.7 68.3h-1.9M179.4 64.5v-1.9M179.4 72v1.9M183.2 68.3h1.8M175.2 89.9h-1.5M175.2 99.3v-.6M175.2 96.3h-.7M179 86.1v-1.5"/>
<path d="M179 93.6v1.6M179 92.6v-.7M182.7 89.9h1.6M182.7 96.3h.7M125.1 112.2h-1.5M128.9 108.5v-1.6M128.9 116v1.5M130.2 112.2h-1.5M132.6 112.2h1.6M134 108.5v-1.6M134 116v1.5M135 112.2h-.7"/>
<path d="M137.7 112.2h1.6M138.8 108.5v-.7M138.8 116v.6M140 112.2h-1.6M142.5 112.2h.7M143.7 108.5v-1.6M143.7 116v1.5M147.5 112.2h1.5M166.4 115.4h-.2M170.1 111.6v-.1M170.1 119.1v.1M171.5 107.9h-1.6"/>
<path d="M171.5 103.1h-.7M173.9 115.4h.1M174 117.2h-.7M174 112.5h-.7M175.2 104.1v-1.5M175.2 111.6v1.6M175.2 106.8v.7M177.8 113.4v-.6M177.8 108.8v-.7M177.8 116.3v.6M179 107.9h1.5M179 103.1h.6"/>
<path d="M179 100.1v.6M181.5 117.2h.7M181.5 112.5h.7M156.9 139.3v-1.5M177.8 120.9v.7M125.7 145h-.7M129.5 141.2v-.7M129.5 148.7v.8M132.1 152.9h-.2M132.1 155.5h-.2M133.2 145h.8M135.8 149.2v-.2"/>
<path d="M135.8 156.7v.1M135.8 151.7v-.1M135.8 159.2v.2M137 152.9h-.1M137 155.5h-.1M139.6 152.9h.1M139.6 155.5h.1M140.8 149.2v-.2M140.8 156.7v.1M140.8 151.7v-.1M140.8 159.2v.2M141.8 159.2h-1.6"/>
<path d="M142.5 153.8h-1.5M144.3 145h-.7M144.5 152.9h.2M144.5 155.5h.2M145.5 155.4v-1.5M146.2 150v-1.5M146.2 157.5v1.5M148.1 141.2v-.7M148.1 148.7v.8M149.3 159.2h1.5M150 153.8h1.5M151.8 145h.8"/>
<path d="M153.2 143.1h-1.5M156.9 146.8v1.5M159.4 158.9h-.2M160.7 143.1h1.5M161.3 157v-.2M163.1 155.2v-.2M163.9 153.8h-1.5M166.1 148.7h-.7M166.6 158.7v-.2M166.9 158.9h.1M167.6 150v-1.5M167.6 157.5v1.5"/>
<path d="M167.9 145.1h-.8M169.8 144.9v-.6M169.8 152.4v.7M170.1 156.3v-1.5M171.4 153.8h1.5M171.6 141.3v-.7M171.6 148.8v.8M173.6 148.7h.6M175.4 145.1h.7M177.5 145.1h-.8M181.2 141.3v-.7M181.2 148.8v.8"/>
<path d="M185 145.1h.7M131.5 174.3h-.7M135.2 170.6v-.8M135.2 178.1v.7M139 174.3h.7M139.1 172.8h-.7M139.1 175.8h-.7M142.9 169v-.7M142.9 176.5v.8M142.9 172.1v-.7M142.9 179.6v.7M144.6 171.7h-.8"/>
<path d="M144.8 176h-.7M145.5 162.9v1.6M146.1 164.1h-.7M146.6 172.8h.8M146.6 175.8h.8M147.6 175h-.3M147.6 171.7h-.7M148.3 167.9v-.7M148.3 175.4v.8M148.5 172.2v-.6M148.5 179.7v.7M149.9 160.3v-.7"/>
<path d="M149.9 167.8v.8M151.3 171.2v-.2M151.3 178.7v.3M151.4 169.2h-.7M151.4 167.9v-.7M151.4 175.4v.8M152.1 171.7h.7M152.3 176h.6M153.2 164.5h-1.5M153.6 164.1h.7M155.1 175h.2M155.1 165.5v-.7"/>
<path d="M155.1 173v.6M155.1 171.7h.8M156.9 160.7v-1.5M156.9 168.2v1.5M157.6 160.7h-.2M158.8 175h-.3M158.9 169.2h.6M160.5 179.7h-.7M160.7 164.5h1.5M161.1 164.2h-.2M161.3 164.5v.1M162.5 171.2v-.2"/>
<path d="M162.5 178.7v.3M162.9 162.4h-.2M163.1 162.7v.1M164.3 176v-.7M164.8 160.5v-.2M164.8 168v.1M165 175.2h-.7M165.1 160.7h.1M166.3 175h.2M166.4 160.1h-1.6M166.6 166.2v.1M168 179.7h.7"/>
<path d="M168.6 164.2h.1M168.8 171.5v-.7M168.8 179v.6M170.1 163.8v1.6M170.4 162.4h.1M172.5 175.2h.7M173.9 160.1h1.5M179.4 178.5v-1.9M146.4 193.4h-.7M150.2 189.6v-.6M150.2 197.1v.7M153.9 193.4h.7"/>
<path d="M164.3 183.5v.6M171.8 187.4h-1.6M175.5 183.6v-1.5M175.5 191.1v1.6M175.7 182.3h-1.9M179.3 187.4h1.5M179.4 186v1.9M182.7 187.1h-.7M183.2 182.3h1.8M186.5 183.3v-.6M186.5 190.8v.7M190.2 187.1h.7"/>
<path d="M136.7 204.8h-1.9M140.4 201v-1.9M140.4 208.5v1.9M144.2 204.8h1.8"/>
</g>
<g fill="none" stroke="#808000" stroke-width=".28" stroke-dasharray="15.2 1.3 1.3 1.3">
<path d="M142.5 60h-.5M146.3 56.2v-.5M148 57v-.6M149.8 57.7v-.6M150 60h.6M163.8 60h-.6M164 57.7v-.6M167.5 56.2v-.5M171.3 60h.6M144.3 60.7h-.6M146 61.5h-.5M146.3 63.7v.6"/>
<path d="M148 64.5v.5M149.8 65.2v.6M151.8 60.7h.5M153.5 61.5h.6M160.3 61.5h-.6M164 65.2v.6M167.5 63.7v.6M167.8 61.5h.5"/>
</g>
<path d="M146.3 56.3v7.5M148 57v7.5M149.8 57.7v7.5M164 57.7v7.5M167.5 56.3v7.5M142.5 60h7.5M144.3 60.7h7.5M146 61.5h7.5M160.3 61.5h7.4M163.8 60h7.5" fill="none" stroke="#808000" stroke-width=".28"/>
<path d="M164 63l3.6-1.5" fill="none" stroke="#c0c0c0" stroke-width=".28" stroke-dasharray="15.2 1.3 1.3 1.3"/>
<g fill="none" stroke="#c0c0c0" stroke-width=".35">
<path d="M65 5v5M115 5v5M165 5v5M215 5v10M265 5v5M315 5v5M365 5v5M15 48.5h5M410 48.5h5M15 98.5h5M410 98.5h5M15 148.5h10"/>
<path d="M405 148.5h10M15 198.5h5M410 198.5h5M15 248.5h5M410 248.5h5M65 287v5M115 287v5M165 287v5M215 282v10M265 287v5M315 287v5M365 287v5"/>
</g>
<g fill="none" stroke="#c0c0c0" stroke-width=".5">
<path d="M252 237h85M267 232v20M312 231.8v15.2M337 232v54.8M410 232h-158v55M252 252h85M252 247h85M252 242h85M337 244h73M337 273.6h73M384 273.6v9M384 276.6h26"/>
<path d="M397 273.6v9M337 282.6h73M365 282.6v4.4M387.5 282.8v4.2"/>
</g>
<path d="M15 5h400v287h-400zM20 10h390v277h-390z" fill="none" stroke="#c0c0c0" stroke-width=".7"/>
<g font-size="7.8">
<text x="352" y="256.9">SC Main PCBA</text>
<text x="363.3" y="264.6">updates</text>
</g>
<text font-size="7.3" x="355.3" y="239.7">RYSE INC</text>
<g font-size="5.3">
<text x="41" y="8.9">8</text>
<text x="88.5" y="8.9">7</text>
<text x="138.5" y="8.9">6</text>
<text x="188.5" y="8.9">5</text>
<text x="238.5" y="8.9">4</text>
<text x="288.5" y="8.9">3</text>
<text x="338.5" y="8.9">2</text>
<text x="386" y="8.9">1</text>
<text x="16.2" y="30.7">F</text>
<text x="411.2" y="30.7">F</text>
<text x="16.1" y="74.9">E</text>
<text x="411.1" y="74.9">E</text>
<text x="15.5" y="124.9">D</text>
<text x="410.5" y="124.9">D</text>
<text x="15.4" y="174.9">C</text>
<text x="410.4" y="174.9">C</text>
<text x="16" y="224.9">B</text>
<text x="411" y="224.9">B</text>
<text x="15.5" y="269.2">A</text>
<text x="410.5" y="269.2">A</text>
<text x="41" y="290.9">8</text>
<text x="88.5" y="290.9">7</text>
<text x="138.5" y="290.9">6</text>
<text x="188.5" y="290.9">5</text>
<text x="238.5" y="290.9">4</text>
<text x="288.5" y="290.9">3</text>
<text x="338.5" y="290.9">2</text>
<text x="386" y="290.9">1</text>
</g>
<g font-size="4.7" fill="#808080">
<text x="142.8" y="18.8" transform="rotate(69 142.8 18.8)">3 x</text>
<text x="162" y="28.2">7.10</text>
<text x="123.5" y="35.1">6.00</text>
<text x="147.4" y="30.6" transform="rotate(69 147.4 30.6)">1.60</text>
<text x="111" y="39.7" transform="rotate(-90 111 39.7)">8.00</text>
<text x="175.1" y="40.7">4.80</text>
<text x="193" y="44.1" transform="rotate(-90 193 44.1)">3.48</text>
<text x="205.3" y="46.2" transform="rotate(-90 205.3 46.2)">1.25</text>
<text x="217" y="47.8" transform="rotate(-90 217 47.8)">4.50</text>
<text x="175.1" y="50.6">1.94</text>
<text x="237.3" y="48.2" transform="rotate(-90 237.3 48.2)">8.00</text>
<text x="85.7" y="63.8" transform="rotate(82 85.7 63.8)">22.5°</text>
<text x="178.7" y="63.7" transform="rotate(-23 178.7 63.7)">2.54</text>
<text x="72.4" y="72.7" transform="rotate(-90 72.4 72.7)">13.39</text>
<text x="103.4" y="75.5" transform="rotate(-15 103.4 75.5)">2.50</text>
<text x="201.8" y="77.4">6.00</text>
<text x="260.7" y="78" transform="rotate(-4 260.7 78)">R12.00</text>
<text x="91.1" y="78.8" transform="rotate(-15 91.1 78.8)">4 x</text>
<text x="131.2" y="80.4" transform="rotate(-9 131.2 80.4)">32°</text>
<text x="233.9" y="92.1" transform="rotate(-32 233.9 92.1)">5.50</text>
<text x="96.7" y="98" transform="rotate(58 96.7 98)">10.00</text>
<text x="78.4" y="106.2" transform="rotate(-90 78.4 106.2)">26.50</text>
<text x="227.4" y="106.2" transform="rotate(-90 227.4 106.2)">47.00</text>
<text x="37" y="115.8" transform="rotate(68 37 115.8)">32°</text>
<text x="60.4" y="126.5" transform="rotate(-90 60.4 126.5)">103.00</text>
<text x="215.4" y="183.7" transform="rotate(-90 215.4 183.7)">97.00</text>
<text x="86.1" y="197.8" transform="rotate(-90 86.1 197.8)">4.00</text>
<text x="85.6" y="231.8">42.00</text>
<text x="142.9" y="230">10.00</text>
</g>
<g font-size="3.9">
<text x="357.6" y="279.6">1</text>
<text x="388" y="280.8">A3</text>
<text x="401.4" y="280.9">A</text>
</g>
<g font-size="2.8">
<text x="254.8" y="239.8">DRAWN</text>
<text x="278.6" y="239.8">Luis Marquez</text>
<text x="283.3" y="235.2">NAME</text>
<text x="317.8" y="235.2">MM/DD/YY</text>
<text x="252.8" y="245.3">MATERIAL:</text>
<text x="314.7" y="245.4">UNITS: MM</text>
<text x="255.4" y="250.2">FINISH:</text>
<text x="254.8" y="255.2">GENERAL NOTES:</text>
<text x="254.8" y="260.8">UNLESS OTHERWISE NOTED TOLERANCES ARE AS FOLLOWS:</text>
<text x="254.8" y="263.6">LINEAR DIMENSIONS 0-200:</text>
<text x="292.5" y="263.6">0.1</text>
<text x="254.8" y="269.3">ANGULAR DIMENSIONS:</text>
<text x="254.8" y="266.5">LINEAR DIMENSIONS 200-1000:</text>
<text x="288.9" y="269.3">0.15</text>
<text x="297" y="266.5">0.2</text>
</g>
<g font-size="2">
<text x="339.2" y="247.5">TITLE:</text>
<text x="338.9" y="275.5">DWG NO.</text>
<text x="385.8" y="275.5">SHEET SIZE</text>
<text x="399.3" y="275.5">REVISION</text>
<text x="341" y="285.6">CAD: SOLIDWORKS</text>
<text x="371.1" y="285.6">SCALE:1:1</text>
<text x="392.2" y="285.6">SHEET 1 OF 1</text>
</g>
</svg>
